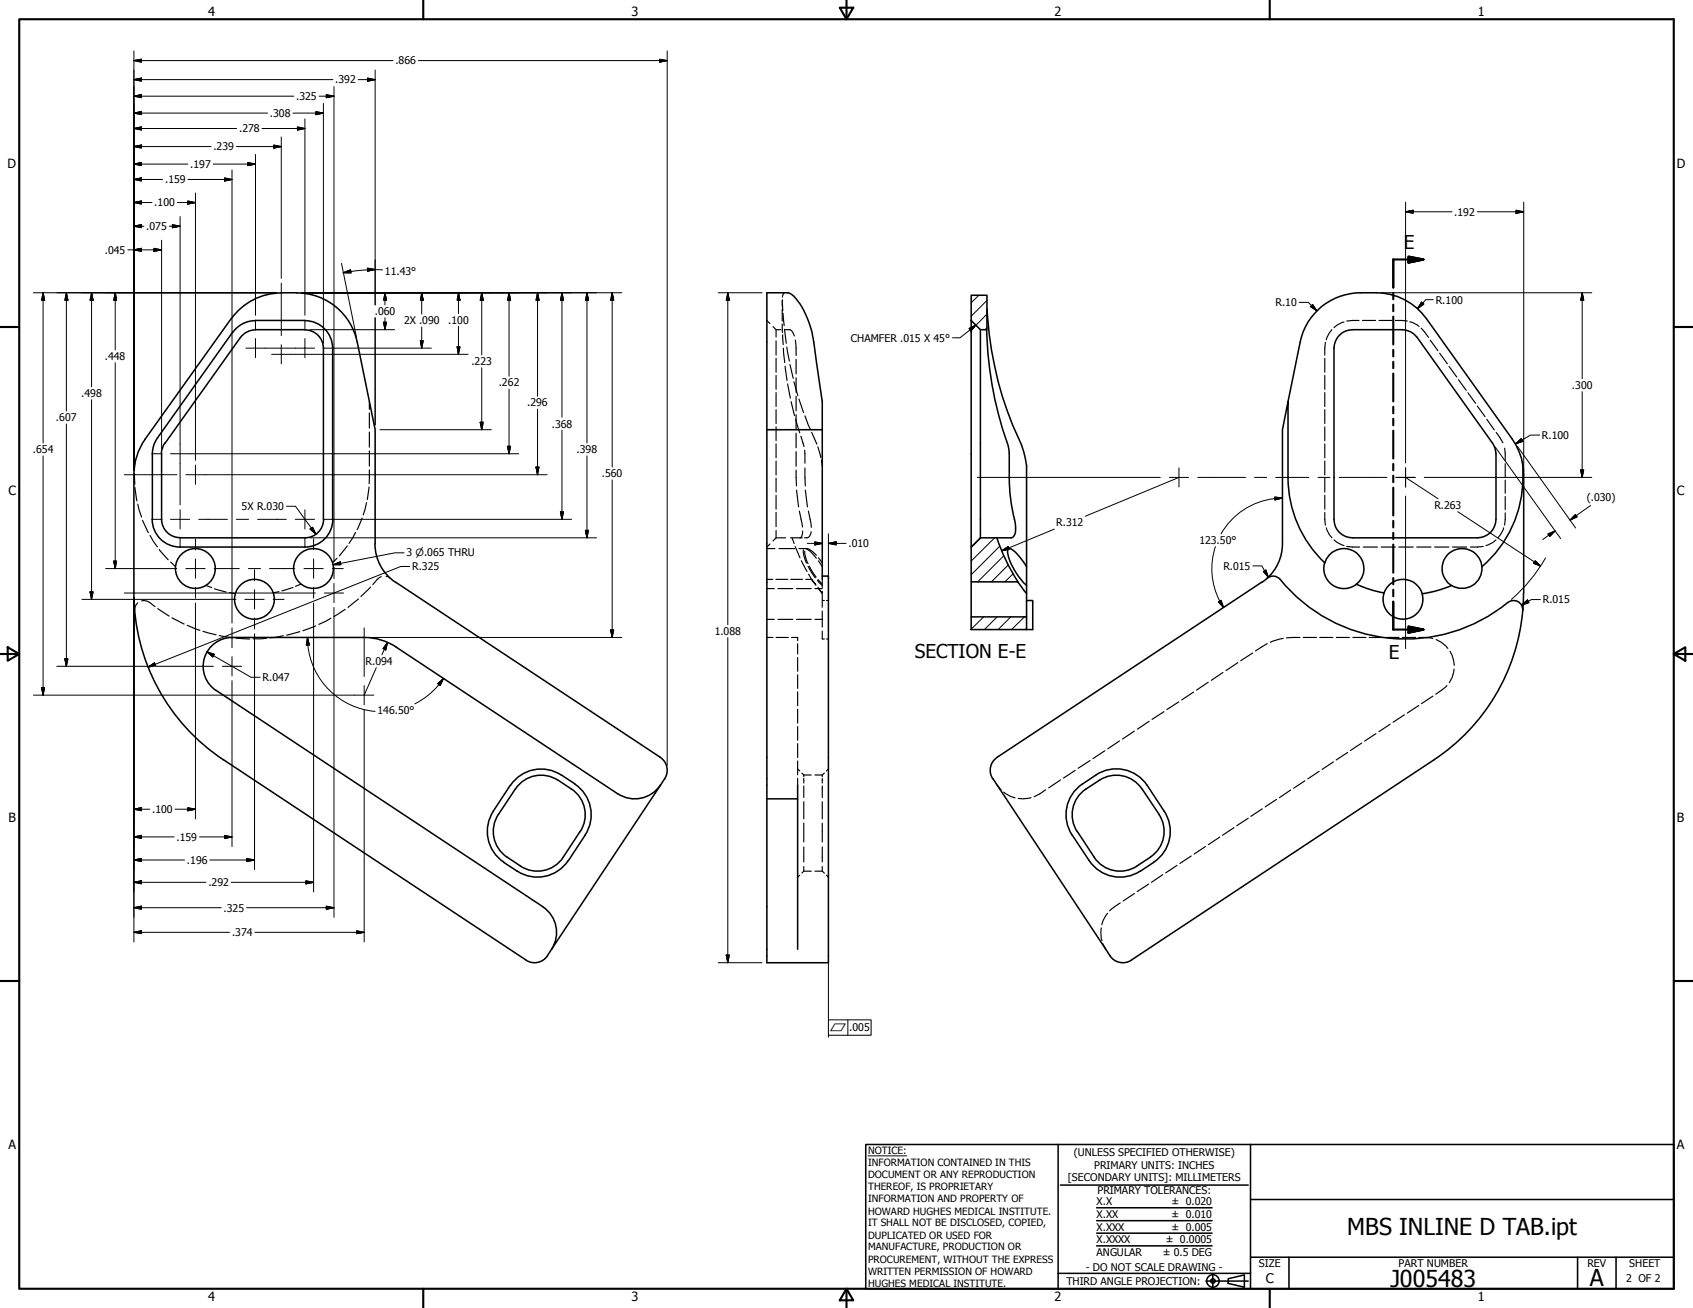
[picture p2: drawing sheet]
<svg xmlns="http://www.w3.org/2000/svg" width="559mm" height="432mm" viewBox="0 0 559 432" stroke-linecap="round" stroke-linejoin="round" font-family="sans-serif">
<!-- layer: Hidden (ANSI) -->
<g fill="none" stroke="#000" stroke-width=".38">
<path d="M258.2 99.1v2M258.3 99l.1 3.6M259 96.6l-.4 .2-.3 1.3M253.1 105.8l1 1M255.1 107.8l1.1 1M256.2 112.5v4.7M256.2 108.8v2.5M256.2 118.3v4.6M256.2 108.8h1.5M258.2 102v4M258.2 107v2M258.3 108.8v.9"/>
<path d="M258.3 110.6l.2 3.2M258.4 103.4l.4 4.1M258.6 114.9l.4 4.8M259 108.7l.5 4.6M259.2 108.8h1.5a2.52 2.52 0 0 1 1.5 2.1M259.7 114.6l.8 4.6M262.5 112.3l.3 5M262.8 118.6v4.8M437.3 118.3v4.6M437.5 113l-.2 4.2M439.6 108.8l-.8 1.1-1 2.2M443.6 106.3l-2.3 1-1 .8"/>
<path d="M448.6 105.8l-4.1 .2M449.7 105.8h4.3M455.2 105.8h4.3M460.6 105.8l3.9 .2M465.3 106.2l.9 .2 2.2 1.4M469.1 108.3l2.4 3.1M472.1 112.3l2.5 3.5M475.2 116.6l2.5 3.5M121.9 132.6v2.5M121.9 136.3v5.1M256.2 124v4.5M256.2 129.6v4.6"/>
<path d="M256.2 135.3v4.5M259.1 120.9l.7 4.7M260 126.7l.9 4.7M260.7 120.3l1.1 4.6M261.1 132.6l1.2 4.6M262.1 126l1.2 4.6M262.6 138.4l1.4 4.5M262.8 124.7v4.8M262.8 130.8v4.8M262.8 136.9v4.8M263.7 131.8l1.5 4.4M265.7 137.3l1.8 4.4"/>
<path d="M437.3 124v4.5M437.3 129.6v4.6M437.3 135.3v4.5M478.3 121l2.5 3.5M481.4 125.3l2.5 3.5M484.5 129.7l2.5 3.5M487.6 134l2.6 3.5M490.7 138.4l2.5 3.5M44.4 153.8v1.3M44.4 156.3l.1 3.5M121.9 155.1v4.6M121.9 142.6v5"/>
<path d="M121.9 148.8v5.1M256.2 140.9v4.6M256.2 146.6v4.5M256.2 152.2v4.6M256.2 157.9v4.5M262.8 155.2l.1 5.2M262.8 143v4.8M262.8 149.1v4.8M264.4 144l1 3.4M265.6 148.7l.1 4.2M265.7 154.5l.1 5.9M267.9 142.7l1.7 3.9"/>
<path d="M269.9 147.5l1.1 3.6M271.1 152l.3 1.8M437.3 140.9v4.6M437.3 146.6v4.5M437.3 152.2v4.6M437.3 157.9v4.5M493.8 142.7l2.3 3.5M496.6 148l.2 4M496.8 153.1v4.3M496.8 158.5v4.3M44.6 161l.6 4.4M45.5 166.4l1.2 4.3"/>
<path d="M47.1 171.8l1.9 4M49.5 176.8l2.4 3.7M117.3 175.8l-2.1 3.6M119.5 171l-1.6 3.8M121 165.9l-1.1 4.1M121.8 160.8l-.6 4.1M254.1 179.6l-1 1M256.2 169.2v4.7M256.2 177.5h3.1M256.2 177.5l-1.1 1.1M256.2 163.5v4.6M256.2 175.1v2.4"/>
<path d="M260.9 177.5h3.9M261.4 177.5l.7 2M263 161.8l.6 5.5M263.8 168.7l1.1 5.3M264.9 175.3v.5a1.59 1.59 0 0 1-.9 1.7M265.8 161.8l.7 5.5M266.8 168.7l1 5.4M267.7 175.5v.3a1.8 1.8 0 0 1-2.1 1.7M437.3 169.2l.2 4.2M437.3 163.5v4.6M437.8 174.2l1 2.3 .8 1M440.3 178.2l1 .9 2.3 1"/>
<path d="M493.8 178.2l-1 .9-2.3 1M496.3 174.2l-1.1 2.3-.8 1M496.8 169.3l-.2 4.1M496.8 163.9v4.3M45.5 199l-1 1.5-.1 1M46.7 198.4a4.5 4.5 0 0 1 4.5 1.9M52.6 181.4l2.9 3.4M56.3 185.5l1.6 1.6M68 193.3l1.9 .7M70.8 194.4l3.9 1.1M75.7 195.6l2 .4M92.1 195.3l-1.9 .4"/>
<path d="M96.7 193.9l-3.7 1.2M99.3 192.8l-1.8 .7M111.3 184.3l-1.5 1.5M114.6 180.2l-2.6 3.3M118.3 197.7l-3.4 2.8M122.3 193.8l-3.2 3.1M125.9 190.4l-1.4 .9-1.4 1.7M127.4 190.2l1.5 .7M253.1 191.3h2M253.1 194.3h2.5M253.1 181.1h2.7M256.1 191.3h3.9"/>
<path d="M256.8 194.3h4.9M257.1 181.1h5.3M261 191.3h3.9M262.4 180.4l1.6 3.7M262.9 194.3h4.9M263.7 181.1h2.6M264.5 185.1l1.9 3.6M265.2 181.5a7.7 7.7 0 0 0 1 4.4M265.6 182l.1 1.4 1 2.7M265.9 191.3h1.9M266.1 181.2l1 .2 2.3 1.9M266.1 181.2l1.2 .7 2.1 2.4"/>
<path d="M266.7 186.9l2.4 3.9M266.9 189.5l1 1.8M267.1 186.9l2.3 3.6M269 194.3h2.4M269.2 193l-1.4-1.7 1.5 1.9M269.8 191.6l1.6 1.7M270 194.2l1.4 1.8M270 193.9l1.4 1.8M270 191.3l1.4 1.5M270.1 185.2l1.3 1.9M270.1 184.1l1.3 1.7M271.4 190.9v.1"/>
<path d="M271.4 191.1v2.8M271.4 195.2v5.3M271.4 198.2h.7M272.8 198.2h.6M444.5 180.4l4.3 .2M450 180.6h4.7M455.9 180.6h4.7M461.7 180.6h4.8M467.6 180.6h4.7M473.5 180.6h4.7M479.4 180.6h4.7M489.6 180.4l-4.3 .2"/>
<path d="M52.1 200.9l3.7 2.5M56.8 204l4 2M61.8 206.4l4.2 1.7M67 208.4l4.3 1.1M72.4 209.8l4.4 .8M77.9 210.7l4.5 .2M88 210.7l-4.5 .2M93.5 209.9l-4.4 .7M98.9 208.5l-4.3 1.2M104.2 206.6l-4.2 1.6M109.2 204.1l-4 2M113.9 201.2l-3.7 2.4"/>
<path d="M253.1 210.4h2M253.1 204.5h2.5M256.2 210.4h4M256.8 204.5h4.9M261.2 210.4h2.1v1.1M262.9 204.5h4.9M263.3 212.5v3.4M263.3 217v4.6M269 204.5h2.4M271.4 201.7v5.3M271.4 208.3v2.6h.7M272.8 210.9h.6"/>
<path d="M408.6 218.8l-3.9 2.6M413.4 215.6l-3.9 2.5M418.3 212.5l-3.9 2.4M423.5 210.8l-4.2 1.2M429.1 210.4l-4.5 .2M430.1 210.4h4.4M435.6 210.4h4.3M441.1 210.4h4.3M446.5 210.4h4.3M451.9 210.4h4.4M457.4 210.4h4.4M462.9 210.4h4.3"/>
<path d="M468.3 210.4h2.2l2.4 .4M474 211.1a9.4 9.4 0 0 1 3.9 3M478.6 215l.7 1.3 .7 3.3M263.3 222.8v4.5M263.3 228.4v4.6M263.3 234.1v4.6M263.3 239.8v4.5M379.3 238.1l-3.9 2.6M384.2 234.9l-4 2.6M389.1 231.7l-4 2.6M394 228.5l-4 2.6M398.8 225.2l-3.9 2.6"/>
<path d="M403.7 222l-3.9 2.6M458.9 239.1l-3.8 2.5M463.5 236l-3.7 2.4M468.2 232.9l-3.7 2.5M472.9 229.8l-3.7 2.5M477.6 226.3l-3.7 2.9M479.9 220.9a8.5 8.5 0 0 1-1.6 4.5M263.3 245.5v4.6M263.3 251.2v4.6M263.3 256.9v2.3M263.3 253.8l.7 .7M264.7 255.2l.6 .6"/>
<path d="M265.3 259.5v3.8M265.3 255.8v.6M265.3 257v1.5M265.3 255.8h2.5M269 255.8h2.4M271.4 255.8v.6M271.4 257v1.5M271.4 259.5v3.8M272.1 255.2l-.7 .6M273.4 253.8l-.6 .7M329.1 259.2l1.4 1.6M350 257.5l-3.9 2.6"/>
<path d="M354.9 254.3l-3.9 2.6M359.8 251.1l-3.9 2.5M364.7 247.8l-4 2.6M369.5 244.6l-3.9 2.6M374.4 241.4l-3.9 2.6M430.7 257.7l-3.7 2.5M435.4 254.6l-3.7 2.5M440.1 251.5l-3.7 2.5M444.8 248.4l-3.8 2.5M449.5 245.3l-3.8 2.5M454.2 242.2l-3.8 2.5M265.3 271.7v6.2"/>
<path d="M265.3 279.6v4.9M265.3 264.7v5.6M271.4 264.7v5.6M271.4 271.7v6.2M271.4 279.6v4.9M331.3 261.5l2.3 1.5 1.4 .4M340.3 263.3l-2.7 .4-1.5-.1M345.1 260.7l-3.8 2.3M397.9 279.5l-3.8 2.4M402.6 276.4l-3.8 2.4M407.3 273.2l-3.8 2.5M412 270.1l-3.8 2.5"/>
<path d="M416.6 267l-3.7 2.5M421.3 263.9l-3.7 2.5M426 260.8l-3.7 2.5M264 288.9l-.7 .7M265.3 286.1v1.5M265.3 287.6l-.6 .6M265.3 287.6h2.5M269 287.6h2.4M271.4 286.1v1.5M271.4 287.6l.7 .6M272.8 288.9l.6 .7M369.8 298.1l-3.5 2.6"/>
<path d="M374.5 295l-3.8 2.4M379.2 291.8l-3.9 2.5M383.8 288.7l-3.8 2.6M388.5 285.7l-3.8 2.5M393.2 282.6l-3.8 2.5M363.5 306.3l-.2 1.4 .4 2.8M364 311.5l1 1.9M365.6 301.5l-1.5 2.3-.4 1.4"/>
</g>
<!-- layer: Visible (ANSI) -->
<g fill="none" stroke="#000" stroke-width=".51">
<path d="M92.8 96.6h5.2M92.9 96.7a20.3 20.3 0 0 0-16.5 8.5M98 96.7a20.3 20.3 0 0 1 19.9 16.3l5.9 28.9v37.6M320.5 97.5h5.3v11.3h-2.2l-3.1-3zM76.3 105.2l-28.3 39.7a20.3 20.3 0 0 0-3.8 11.8v39.1a66 66 0 0 0 29.6 55l99.8 66.1a5.1 5.1 0 0 0 7.1-1.4M76.8 109.6l-24.8 34.9M79.4 111.4l-24.9 34.9M84.3 108.9a6.1 6.1 0 0 0-4.9 2.5M84.3 105.9a9.1 9.1 0 0 0-7.4 3.8M84.3 105.8h16.3M84.3 108.8h16.3M100.7 105.9a9.1 9.1 0 0 1 9.1 9.1v56.4"/>
<path d="M100.7 108.9a6.1 6.1 0 0 1 6 6.1v56.4M320.5 105.8v74.8M323.6 108.8v68.7M325.7 108.8a123.7 123.7 0 0 0 7.2 39.2l.3 12 .7 6.9a32.6 32.6 0 0 1 1.3 8.9 1.82 1.82 0 0 1-1.4 1.7h-10.2M325.8 102a120 120 0 0 0 11.4 44.9 25.6 25.6 0 0 1 1.6 10.7v46M442.2 110.6a5.9 5.9 0 0 1 4.2-1.8h16.4a6.3 6.3 0 0 1 4.9 2.6l24.9 34.9a6.4 6.4 0 0 1 1.2 3.5v21.6a6.1 6.1 0 0 1-6.1 6.1h-41.3a6.1 6.1 0 0 1-6.1-6.1v-56.5a6.3 6.3 0 0 1 1.9-4.3zM425.1 132.6l4-19.6a20.3 20.3 0 0 1 20-16.4 26.3 26.3 0 0 1 14.4 2.3 20 20 0 0 1 7.3 6.3l28.3 39.7a20.5 20.5 0 0 1 3.6 8.9M50.3 149.8v21.6M52 144.5a9.1 9.1 0 0 0-1.7 5.3M53.3 149.8v21.6M54.4 146.3l-.8 1.7-.3 1.8M253.1 141.9h18.3"/>
<path d="M502.7 153.8a39.6 39.6 0 0 1-13.6 33.3 6.6 6.6 0 0 0-10-5 6.6 6.6 0 0 0-.1 11.2M502.7 153.8l.2 2.9v39.1M50.2 171.4a9.2 9.2 0 0 0 9.2 9.2h41.2a9.2 9.2 0 0 0 9.3-9.2M53.3 171.4a6.1 6.1 0 0 0 6.1 6.1M106.8 171.4a6.1 6.1 0 0 1-6.1 6.1h-41.3M123.8 179.5a15.3 15.3 0 0 0 6.8 12.8M323.6 177.5l-3.1 3.1v11.5h15.5l-4.2-7.6-2.8-7M130.6 192.2l87.3 57.8a5.1 5.1 0 0 1 1.5 7.1M271.4 190.2h2v127.6h-20.3v-54.1M271.4 190.9v-58.3l-1.9-13a54.7 54.7 0 0 0-2.5-13.3 18.8 18.8 0 0 0-6.1-9.3l-.9-.4h-6.9v167.1h10.2M320.5 192.1v11.5M335.9 192.1l2.9 3.9"/>
<path d="M338.8 198.2h2.1v9.6h-2.1M338.8 187.1a13.4 13.4 0 0 0-5.3-5.9 .91 .91 0 0 0-1 .4 .91 .91 0 0 0 .1 1 21.8 21.8 0 0 0 6.2 10.7M416.4 192.2l-87.3 57.8a5.1 5.1 0 0 0-1.4 7.1M418.2 191l-1.8 1.3M418.2 191a15.3 15.3 0 0 0 5.1-11.5v-37.6l1.8-9.3v25a38.8 38.8 0 0 0 12.2 28.2 6.6 6.6 0 0 1 10-3.6 6.6 6.6 0 0 1 .4 10.6M418.2 190.9a3 3 0 0 1 4.3 .4 53.5 53.5 0 0 0 75.7 7.3 3 3 0 0 1 4.4 2.9M437.2 185.7a6.6 6.6 0 0 0 2.7 7.5 6.6 6.6 0 0 0 7.8-.4M447.7 192.9l4.5 1.7 4.6 1.2a6.6 6.6 0 0 1 6.4-4.5 6.6 6.6 0 0 1 6.3 4.7M479 193.3l-4.7 1.7-4.9 1a6.6 6.6 0 0 1-6.5 8.4 6.6 6.6 0 0 1-6-8.7M489.1 187a6.6 6.6 0 0 1-3.1 6.3 6.6 6.6 0 0 1-6.9-.1M502.9 195.8a66 66 0 0 1-29.6 55.1l-99.9 66a5.1 5.1 0 0 1-7-1.4l-38.7-58.5M130.7 213.6l73.2 48.4a10.1 10.1 0 0 0 14.1-2.8"/>
<path d="M130.8 213.6a19.1 19.1 0 0 0-10.6-3.2h-43.6a9.6 9.6 0 0 0-9.1 6.8 9.6 9.6 0 0 0 3.8 10.8M320.5 203.6h18.3v4.2h-18.3zM71.3 227.9l107.9 71.4M168.4 259.3l-5.6 8.5M184.2 257.6a10.1 10.1 0 0 0-14.1 2.8l-5.6 8.5a10.2 10.2 0 0 0 2.9 14.1M184.2 257.6l4.4 2.9M185.3 255.8l4.4 3M185.3 255.9a12.2 12.2 0 0 0-16.8 3.4M189.7 258.8a12.2 12.2 0 0 1 3.4 16.9M219.4 257l-37.3 56.4M263.3 259.2v54.2M357.3 258.8a12.2 12.2 0 0 0-3.4 16.9l5.6 8.5"/>
<path d="M357.4 258.8a19.3 19.3 0 0 1 9.5-4.9 12.2 12.2 0 0 1 11.8 5.4l5.5 8.5a12.1 12.1 0 0 1-3.4 16.8M362.9 257.6a10.1 10.1 0 0 1 14 2.8l5.7 8.5M362.9 257.6l-4.4 2.9M162.9 267.8a12.2 12.2 0 0 0 3.4 16.8M188.6 260.5a10.2 10.2 0 0 1 2.9 14.1M191.5 274.5l-5.6 8.5M193.2 275.7l-5.6 8.5M355.6 274.5l5.6 8.5a10.2 10.2 0 0 0 14.1 2.9M358.5 260.5a10.2 10.2 0 0 0-2.9 14.1M382.6 268.9a10.1 10.1 0 0 1-2.9 14l-4.4 3M166.2 284.7l4.5 2.9M167.4 283l4.4 2.9"/>
<path d="M179.2 299.4a10.1 10.1 0 0 1 2.8 14M185.9 283a10.2 10.2 0 0 1-14.1 2.9M187.5 284.1a12.2 12.2 0 0 1-16.8 3.4M359.5 284.1a12.2 12.2 0 0 0 16.9 3.4M380.8 284.7l-4.4 2.9M182.1 313.4l-1.4 2.1"/>
<circle cx="64.5" cy="187.7" r="6.6"/>
<circle cx="84" cy="197.8" r="6.6"/>
<circle cx="103.5" cy="187.7" r="6.6"/>
</g>
<!-- layer: Border (ANSI) -->
<g fill="none" stroke="#000" stroke-width=".7">
<path d="M459.9 96.7v2.1M464.9 84.7l4.9 1-4.9 1zM469.8 85.7h-9.9v9.2M459.9 100.6v2.1M459.9 104.5v9.2M459.9 115.5v2.2M459.9 119.4v2.1M459.9 123.3v9.2M459.9 134.3v2.2M459.9 138.2v2.2M459.9 142.2v9.2M459.9 153.2v2.1"/>
<path d="M459.9 157v2.2M459.9 161v9.2M459.9 172v2.1M459.9 175.9v2.1M459.9 179.8v9.2M459.9 190.8v2.1M459.9 194.7v2.1M459.9 198.6v9.2h9.9M464.9 206.8l4.9 1-4.9 1.1z"/>
</g>
<path d="M464.9 86.7l4.9-1zM464.9 84.7l4.9 1-4.9 1zM464.9 208.9l4.9-1.1zM464.9 206.8l4.9 1-4.9 1.1z" fill="#000" stroke="#000" stroke-width=".7"/>
<!-- layer: Symbol (ANSI) -->
<g fill="none" stroke="#000" stroke-width=".7">
<path d="M6.3 6.3h546.1v419.1h-546.1zM139.7 0v6.3M277.2 2.5h4.4l-2.2 3.8zM279.4 0v6.3M419.1 0v6.3M0 107.9h6.3M552.4 107.9h6.4M0 215.9h6.3M2.5 213.7l3.8 2.2-3.8 2.2zM552.4 215.9l3.9-2.2v4.4zM552.4 215.9h6.4M0 323.8h6.3"/>
<path d="M552.4 323.8h6.4M139.7 425.4v6.4M279.4 425.4l2.2 3.9h-4.4zM279.4 425.4v6.4M419.1 425.4v6.4"/>
</g>
<!-- layer: Visible Narrow (ANSI) -->
<g fill="none" stroke="#000" stroke-width=".51">
<path d="M285.8 377.8h266.6v47.6h-266.6zM349.2 377.8v47.6M412.7 377.8v47.6M350 391.2h62M361.9 398.7h38.1M412.7 396h139.7M361.9 411.3h38.1M361.9 407.1h38.1M361.9 403h38.1M412.7 415h139.7M425.4 415v10.4M520.7 415v10.4"/>
<path d="M533.4 415v10.4M349.2 420.4h63.5M398 422.9h14M400.3 420.6v4.6M405.4 422.1l5.3-1.2v4l-5.3-1.2z"/>
<circle cx="400.3" cy="422.9" r="2.06"/>
<circle cx="400.3" cy="422.9" r=".73"/>
</g>
<path d="M286.5 381.6h12.8" fill="none" stroke="#000" stroke-width=".33"/>
<!-- layer: Title (ANSI) -->
<g fill="none" stroke="#000" stroke-width=".33">
<path d="M323.1 97.5l-2.6 2.4M325.8 99.2l-5.3 5.2M325.8 108.2l-.7 .6M325.8 103.7l-3.7 3.7M323.8 177.5l-3.3 3.3M328.3 177.5l-7.8 7.7M330 180.3l-9.5 9.4M331.3 183.5l-8.6 8.6M332.8 186.5l-5.6 5.6M334.4 189.4l-2.7 2.7M324.7 203.6l-4.2 4.1M329.1 203.6l-4.2 4.2"/>
<path d="M333.6 203.6l-4.2 4.2M338.1 203.6l-4.2 4.2M338.8 207.4l-.4 .4"/>
</g>
<!-- layer: Detail Boundary (ANSI) -->
<g fill="none" stroke="#000" stroke-width=".33">
<path d="M92.8 93.5v17.3M81.2 114.9h6.3M84.3 105.7v3.1M84.3 111.8v6.3M89.7 117h6.3M92.8 113.8v6.3M100.6 111.8v3.1h-3.1M100.6 105.7v3.1M103.8 114.9h-3.2v3.2M106.9 114.9h3M41 156.7h17.4M50.2 149.8h3.1"/>
<path d="M56.3 149.8h6.3M59.4 146.6v6.4M61.3 156.7h6.4M64.5 153.5v6.4M389.1 154.4v6.4M460.8 157.6h6.3M463.9 154.4v6.4M59.4 168.3v6.3M59.4 177.6v3.1M64.5 177.9v3.6M100.6 168.3v6.3M100.6 177.6v3.1"/>
<path d="M103.5 177.9v3.6M463.9 163.8v50.3M41 195.8h63.1M64.5 184.5v6.4M64.5 193.9v3.6M74.2 197.9h3.7M80.8 197.9h6.4M84 188.1v3.6M84 194.7v6.3M90.2 197.9h3.6M103.5 184.5v6.4M103.5 193.9v3.6"/>
<path d="M107.1 195.8h6.3M110.2 192.6v6.3M63.9 220h6.5M73.4 220h6.4M76.6 207.3v6.5M76.6 216.8v6.3M84 204v3.6M120.2 207.3v16M117 229.5h6.4M120.2 226.3v6.4"/>
</g>
<!-- layer: Hatch (ANSI) -->
<g fill="none" stroke="#000" stroke-width=".33">
<path d="M322.6 157.6h60.4M386 157.6h6.3M395.4 157.6h15.7M414.1 157.6h4M421.1 157.6h10.9M435 157.6h4M442 157.6h15.8M460.8 157.6h6.3M470.1 157.6h35.7M50.2 171.4h3.1M56.3 171.4h6.3M65.6 171.4h9.5"/>
<path d="M78 171.4h4M85 171.4h9.5M97.5 171.4h6.3M106.9 171.4h3M54.7 187.7h3.7M61.3 187.7h6.4M70.7 187.7h8.3M82 187.7h4M89 187.7h8.3M100.3 187.7h6.4M109.7 187.7h3.6"/>
</g>
<!-- layer: Section Line (ANSI) -->
<g fill="none" stroke="#000" stroke-width=".33">
<path d="M44.2 16.8v138.3M217.7 19.6l2.5 .4-2.5 .5zM220.2 16.8v235.9M44.2 26.3l2.5-.5v1zM44.2 31.8l2.5-.6v1.1zM44.2 37.3l2.5-.5v1zM44.2 20l2.5-.4v.9zM44.2 26.3h65.7M44.2 31.8h52.8M44.2 37.3h44.1M44.2 20h85.5M96.7 37.3h10"/>
<path d="M100.6 39.2v64.9M104.3 36.8l2.4 .5-2.4 .5zM105.3 31.8h4.9M106.7 34.2v79.1M107.7 31.2l2.5 .6-2.5 .5zM110.2 28.6v156.8M118.2 26.3h5.6M121.3 25.8l2.5 .5-2.5 .5zM123.8 23.1v77.5M138.1 20h82.1M44.2 59.2l2.5-.5v1.1zM44.2 48.4l2.5-.5v1z"/>
<path d="M44.2 54.2l2.5-.5v1zM44.2 42.4l2.5-.5v1zM44.2 59.2h9.5M44.2 48.4h25.5M44.2 54.2h17.8M44.2 42.4h33.9M62 59.2h14.6M70.4 54.2h13.9M74.1 58.7l2.5 .5-2.5 .6zM76.6 56.1v115.2M78 48.4h14.8M81.8 53.7l2.5 .5-2.5 .5z"/>
<path d="M84.3 51v53.1M86.5 42.4h14.1M90.4 47.9l2.4 .5-2.4 .5zM92.8 45.2v46.7M98.2 41.9l2.4 .5-2.4 .5zM44.2 66.9l2.5-.5v1zM44.2 74.7l2.5-.5v1zM44.2 66.9h6M44.2 74.7h3.3M53.3 79.3v68.9M55.9 74.7h3.5M56.9 74.2l2.5 .5-2.5 .5z"/>
<path d="M58.5 66.9h6M59.4 71.5v75.1M62 66.4l2.5 .5-2.5 .5zM64.5 63.7v88.3M463.9 69.9l2.5-.5v1zM463.9 69.9h15.3M463.9 66.7v86.1M487.6 69.9h15.3M500.4 69.4l2.5 .5-2.5 .5zM502.9 66.7v88.4M11 96.6h80.2M14.2 96.6l.5 2.5h-1z"/>
<path d="M14.2 96.6v49.6M21.9 96.6l.5 2.5h-1zM21.9 96.6v39.1M30.2 96.6l.5 2.5h-1zM30.2 96.6v31.1M38 96.6l.5 2.5h-1zM38 96.6v18.9M42.2 82.5h11.1M44.2 82.5l2.5-.5v1zM50.8 82l2.5 .5-2.5 .5zM99.6 96.6h105.6M112.7 86.9l5 24.5"/>
<path d="M113.3 90l2.4-.9 .2 1zM121.3 88.5l2.5 .5-2.5 .5zM121.3 89.1l-8 .9M123.8 89l2.5 .1M123.8 89h-2.5M127.1 96.6l.5 2.5h-1zM127.1 96.6v4M139.2 96.6l.5 2.5h-1zM139.2 96.6v7.1M151.3 96.6l.5 2.5h-.9zM151.3 96.6v6.9M159 96.6l.5 2.5h-1z"/>
<path d="M159 96.6v20.6M168 96.6l.5 2.5h-1zM168 96.6v27.6M177.4 96.6l.5 2.5h-1zM177.4 96.6v34.2M185.5 96.6l.5 2.5h-1zM185.5 96.6v41.1M193.7 96.6l.5 2.5h-1zM193.7 96.6v49.6M202.1 96.6l.5 2.5h-1.1zM202.1 96.6v57.6M237 96.6h14.5"/>
<path d="M240.2 96.6l.5 2.5h-1zM240.2 96.6v109.6M428.8 99.8h3.1l2.8 2.8M455.8 96.6h69.6M469.2 99.8l.8 .6-2.1 1.5zM473.1 98.9h-2.5l-2.7 3M522.2 96.6l.5 2.5h-1zM522.2 96.6v28.4M38 119.8v67.9M87.5 114.9h5.2M93 114.9h4.5M96 117h4.6"/>
<path d="M100.8 117h53.7M102.2 108.8h28M109.9 114.9h32.5M123.8 104.9v35.4M126.6 106.4h1l-.5 2.4zM127.1 104.9v3.9M138.7 112.5h1l-.5 2.4zM139.2 107.9v7M150.9 114.5h.9l-.5 2.5zM151.3 107.7v9.3M433.3 100.5l1.4 2.1-2.1-1.4zM21.9 140v80"/>
<path d="M30.2 132v65.9M158.5 139.4h1l-.5 2.5zM159 121.4v20.5M168 128.5v21.3M177.4 135.1v21.6M522.2 129.3v28.3M14.2 150.5v79M59.4 153v3.6M59.4 156.8v9.9M62.6 149.8h108.6M67.7 156.7h112.9M125.4 141.9h36.8"/>
<path d="M167.5 147.3h1l-.5 2.5zM176.9 154.2h1l-.5 2.5zM185.5 142v29.4M193.7 150.5v27M202.1 158.4v52M389.1 157.6l-30.9 12.8M463.9 157.6l10.8 7.1M493.5 147.6l7.1 9.9M500.1 146.2l.2 .4M500.2 146.6l1.9-1.8 .5 .9zM500.8 157.7l14.3 20.1M500.8 147.3l19.3 27"/>
<path d="M505.8 157.6h19.6M508.2 143.6h-3.1l-4.9 3M521.7 155.1h1l-.5 2.5zM76.6 171.5v16.1M94.6 167.1h2.9l6.8 9.2M102.2 177.5h94.7M102.4 174.6l.8-.5 1.1 2.2zM109.9 171.4h78.8M185 169h1l-.5 2.4zM193.2 175.1h1l-.5 2.4zM266.4 179.4h5M268.9 178.9l2.5 .5-2.5 .5z"/>
<path d="M273.4 179.4l2.6-.5v1zM273.4 179.4h5.9M273.4 176.2v14.4M348 174.7l-17.4 7.2M420.8 164.1l2.5 .3-2.5 .6zM420.8 164.6a23.3 23.3 0 0 0-17.8 11.6M423.3 164.4l-2.5 .1M481.1 168.9l27.4 18M510.9 176.3l2.4-1-1.8 1.8zM513.3 175.3l-4.1 2.8M520 169.9l.6 .7-2.4 1.1zM525 166.9l-6.8 4.8"/>
<path d="M27.1 197.9h47.1M29.7 195.4h1l-.5 2.5zM34.9 187.7h19.8M37.5 185.2h1l-.5 2.5zM44.2 197.4v113.6M64.5 199.1v20.8M76.6 187.8v7.9M76.6 195.9v1.8M76.6 197.9v7.8M103.5 199.1v95.3M110 186.4l2.3-.9 .2 .9zM110.2 187.3v.3"/>
<path d="M110.2 187.8v3.2M133.3 182.5h-2.9l-20.4 3.9M135.3 187h-3l-83.4 33.2M330.6 181.9l2.1-1.4 .4 .9zM401.2 180.5a23.1 23.1 0 0 0 2.7 20M402.1 198.7l.9-.5 .9 2.3zM413.5 186.8h3l2.2 3.8M417 188.7l.8-.5 .9 2.4zM502.2 199.8l2-1.7 .4 .8zM506.7 185.1l1.8 1.8-2.3-1zM508.4 197.9h-2.9l-3.3 1.9M510.1 184.2a53.3 53.3 0 0 1-11.3 13.7"/>
<path d="M18.7 220h30.2M21.4 217.5h1l-.5 2.5zM51.4 220h12.5M68.3 215.2l2.4 .8-.5 .9zM68.3 215.2l14.6 8.4h3M84 209.2v77.9M101.5 210.4l.6 2.5-1 .1zM101.5 210.4a24.5 24.5 0 0 0 22.3 24.5M110.2 200.5v102.3M121.8 210.4h83.4M127.9 212.1l-.6 2.5-.9-.5zM127.9 212.1l-1.9 4.1"/>
<path d="M201.5 208h1.1l-.5 2.4zM240.2 210.5v107.3M11 229.5h106M13.7 227h1l-.5 2.5zM48.9 220.2l2.1-1.4 .4 1zM64.5 220.1v50.2M76.6 224.7v54.8M120.2 234.3v76.7M124.2 220.4l-4 9.1M144.5 225.7l1.9-1.7-1.1 2.3zM146.4 224a24.4 24.4 0 0 1-9.5 8.4M44.2 267.1l2.5-.5v1.1z"/>
<path d="M44.2 276.3l2.5-.5v1zM44.2 267.1h5.2M44.2 276.3h13.3M57.8 267.1h6.7M62 266.6l2.5 .5-2.5 .6zM65.8 276.3h10.8M74.1 275.8l2.5 .5-2.5 .5zM44.2 283.9l2.5-.5v1zM44.2 291.3l2.5-.5v1zM44.2 299.7l2.5-.6v1.1zM44.2 283.9h16.7M44.2 291.3h23.7"/>
<path d="M44.2 299.7h28.8M69.3 283.9h14.7M76.3 291.3h27.2M81.4 299.7h28.8M81.5 283.4l2.5 .5-2.5 .5zM101 290.8l2.5 .5-2.5 .5zM107.7 299.1l2.5 .6-2.5 .5zM44.2 307.8l2.5-.5v.9zM44.2 307.8h31.6M84.1 307.8h36.1M117.7 307.3l2.5 .5-2.5 .4zM237 317.8h14.5"/>
<path d="M239.7 315.3h1l-.5 2.5z"/>
</g>
<g fill="#000" stroke="#000" stroke-width=".33">
<path d="M44.2 20l2.5-.4zM44.2 20l2.5-.4v.9zM44.2 26.3l2.5-.5zM44.2 26.3l2.5-.5v1zM44.2 31.8l2.5-.6zM44.2 31.8l2.5-.6v1.1zM44.2 37.3l2.5-.5zM44.2 37.3l2.5-.5v1zM104.3 37.8l2.4-.5zM104.3 36.8l2.4 .5-2.4 .5zM107.7 32.3l2.5-.5zM107.7 31.2l2.5 .6-2.5 .5z"/>
<path d="M121.3 26.8l2.5-.5zM121.3 25.8l2.5 .5-2.5 .5zM217.7 20.5l2.5-.5zM217.7 19.6l2.5 .4-2.5 .5zM44.2 59.2l2.5-.5zM44.2 59.2l2.5-.5v1.1zM44.2 48.4l2.5-.5zM44.2 48.4l2.5-.5v1zM44.2 54.2l2.5-.5zM44.2 54.2l2.5-.5v1zM44.2 42.4l2.5-.5zM44.2 42.4l2.5-.5v1z"/>
<path d="M74.1 59.8l2.5-.6zM74.1 58.7l2.5 .5-2.5 .6zM81.8 54.7l2.5-.5zM81.8 53.7l2.5 .5-2.5 .5zM90.4 48.9l2.4-.5zM90.4 47.9l2.4 .5-2.4 .5zM98.2 42.9l2.4-.5zM98.2 41.9l2.4 .5-2.4 .5zM44.2 66.9l2.5-.5zM44.2 66.9l2.5-.5v1zM44.2 74.7l2.5-.5zM44.2 74.7l2.5-.5v1z"/>
<path d="M56.9 75.2l2.5-.5zM56.9 74.2l2.5 .5-2.5 .5zM62 67.4l2.5-.5zM62 66.4l2.5 .5-2.5 .5zM463.9 69.9l2.5-.5zM463.9 69.9l2.5-.5v1zM500.4 70.4l2.5-.5zM500.4 69.4l2.5 .5-2.5 .5zM14.2 96.6l.5 2.5zM14.2 96.6l.5 2.5h-1zM21.9 96.6l.5 2.5zM21.9 96.6l.5 2.5h-1z"/>
<path d="M30.2 96.6l.5 2.5zM30.2 96.6l.5 2.5h-1zM38 96.6l.5 2.5zM38 96.6l.5 2.5h-1zM44.2 82.5l2.5-.5zM44.2 82.5l2.5-.5v1zM50.8 83l2.5-.5zM50.8 82l2.5 .5-2.5 .5zM113.3 90l2.4-.9zM113.3 90l2.4-.9 .2 1zM121.3 89.5l2.5-.5zM121.3 88.5l2.5 .5-2.5 .5z"/>
<path d="M127.1 96.6l.5 2.5zM127.1 96.6l.5 2.5h-1zM139.2 96.6l.5 2.5zM139.2 96.6l.5 2.5h-1zM151.3 96.6l.5 2.5zM151.3 96.6l.5 2.5h-.9zM159 96.6l.5 2.5zM159 96.6l.5 2.5h-1zM168 96.6l.5 2.5zM168 96.6l.5 2.5h-1zM177.4 96.6l.5 2.5zM177.4 96.6l.5 2.5h-1z"/>
<path d="M185.5 96.6l.5 2.5zM185.5 96.6l.5 2.5h-1zM193.7 96.6l.5 2.5zM193.7 96.6l.5 2.5h-1zM202.1 96.6l.5 2.5zM202.1 96.6l.5 2.5h-1.1zM240.2 96.6l.5 2.5zM240.2 96.6l.5 2.5h-1zM469.2 99.8l-1.3 2.1zM469.2 99.8l.8 .6-2.1 1.5zM522.2 96.6l.5 2.5zM522.2 96.6l.5 2.5h-1z"/>
<path d="M126.6 106.4l.5 2.4zM126.6 106.4h1l-.5 2.4zM138.7 112.5l.5 2.4zM138.7 112.5h1l-.5 2.4zM150.9 114.5l.4 2.5zM150.9 114.5h.9l-.5 2.5zM432.6 101.2l2.1 1.4zM433.3 100.5l1.4 2.1-2.1-1.4zM158.5 139.4l.5 2.5zM158.5 139.4h1l-.5 2.5zM167.5 147.3l.5 2.5zM167.5 147.3h1l-.5 2.5z"/>
<path d="M176.9 154.2l.5 2.5zM176.9 154.2h1l-.5 2.5zM500.2 146.6l1.9-1.8zM500.2 146.6l1.9-1.8 .5 .9zM521.7 155.1l.5 2.5zM521.7 155.1h1l-.5 2.5zM102.4 174.6l1.9 1.7zM102.4 174.6l.8-.5 1.1 2.2zM185 169l.5 2.4zM185 169h1l-.5 2.4zM193.2 175.1l.5 2.4zM193.2 175.1h1l-.5 2.4z"/>
<path d="M268.9 179.9l2.5-.5zM268.9 178.9l2.5 .5-2.5 .5zM273.4 179.4l2.6-.5zM273.4 179.4l2.6-.5v1zM420.8 165l2.5-.6zM420.8 164.1l2.5 .3-2.5 .6zM513.3 175.3l-1.8 1.8zM510.9 176.3l2.4-1-1.8 1.8zM520 169.9l-1.8 1.8zM520 169.9l.6 .7-2.4 1.1zM29.7 195.4l.5 2.5zM29.7 195.4h1l-.5 2.5z"/>
<path d="M37.5 185.2l.5 2.5zM37.5 185.2h1l-.5 2.5zM110 186.4l2.3-.9zM110 186.4l2.3-.9 .2 .9zM330.6 181.9l2.1-1.4zM330.6 181.9l2.1-1.4 .4 .9zM402.1 198.7l1.8 1.8zM402.1 198.7l.9-.5 .9 2.3zM417 188.7l1.7 1.9zM417 188.7l.8-.5 .9 2.4zM502.2 199.8l2-1.7zM502.2 199.8l2-1.7 .4 .8z"/>
<path d="M506.2 185.9l2.3 1zM506.7 185.1l1.8 1.8-2.3-1zM21.4 217.5l.5 2.5zM21.4 217.5h1l-.5 2.5zM48.9 220.2l2.1-1.4zM48.9 220.2l2.1-1.4 .4 1zM68.3 215.2l2.4 .8zM68.3 215.2l2.4 .8-.5 .9zM101.5 210.4l.6 2.5zM101.5 210.4l.6 2.5-1 .1zM127.9 212.1l-.6 2.5zM127.9 212.1l-.6 2.5-.9-.5z"/>
<path d="M201.5 208l.6 2.4zM201.5 208h1.1l-.5 2.4zM13.7 227l.5 2.5zM13.7 227h1l-.5 2.5zM146.4 224l-1.1 2.3zM144.5 225.7l1.9-1.7-1.1 2.3zM44.2 267.1l2.5-.5zM44.2 267.1l2.5-.5v1.1zM44.2 276.3l2.5-.5zM44.2 276.3l2.5-.5v1zM62 267.7l2.5-.6zM62 266.6l2.5 .5-2.5 .6z"/>
<path d="M74.1 276.8l2.5-.5zM74.1 275.8l2.5 .5-2.5 .5zM44.2 283.9l2.5-.5zM44.2 283.9l2.5-.5v1zM44.2 291.3l2.5-.5zM44.2 291.3l2.5-.5v1zM44.2 299.7l2.5-.6zM44.2 299.7l2.5-.6v1.1zM81.5 284.4l2.5-.5zM81.5 283.4l2.5 .5-2.5 .5zM101 291.8l2.5-.5zM101 290.8l2.5 .5-2.5 .5z"/>
<path d="M44.2 307.8l2.5-.5zM44.2 307.8l2.5-.5v.9zM107.7 300.2l2.5-.5zM107.7 299.1l2.5 .6-2.5 .5zM117.7 308.2l2.5-.4zM117.7 307.3l2.5 .5-2.5 .4zM239.7 315.3l.5 2.5zM239.7 315.3h1l-.5 2.5z"/>
</g>
<!-- layer: Break Line (ANSI) -->
<path d="M319.8 108.5l2.3-1.2-1.6 2zM322.1 107.3l-5.2 4.2h-2.5M273.4 317.1v19.6M273.4 336.7h14.1v5.1h-14.1zM279.8 336.7v5.1M273.4 341.8v.6" fill="none" stroke="#000" stroke-width=".33"/>
<path d="M322.1 107.3l-1.6 2zM319.8 108.5l2.3-1.2-1.6 2z" fill="#000" stroke="#000" stroke-width=".33"/>
<g font-size="7.7">
<text x="444.7" y="407.6">MBS INLINE D TAB.ipt</text>
<text x="458.9" y="424.8">J005483</text>
<text x="524.7" y="424.7">A</text>
</g>
<g font-size="6.3">
<text x="463.4" y="82.2">E</text>
<text x="301.9" y="217.1">SECTION E-E</text>
<text x="458.4" y="217.5">E</text>
</g>
<text font-size="4.4" x="417.8" y="423.5">C</text>
<g font-size="4.2">
<text x="68.7" y="5.3">4</text>
<text x="208.4" y="5.3">3</text>
<text x="348.1" y="5.3">2</text>
<text x="487.8" y="5.3">1</text>
<text x="2.5" y="55.5">D</text>
<text x="553.5" y="55.5">D</text>
<text x="2.8" y="163.4">C</text>
<text x="553.5" y="163.4">C</text>
<text x="2.9" y="271.4">B</text>
<text x="553.5" y="271.4">B</text>
<text x="2.8" y="379.3">A</text>
<text x="553.5" y="379.3">A</text>
<text x="68.7" y="429.5">4</text>
<text x="208.4" y="429.6">3</text>
<text x="348.1" y="429.6">2</text>
<text x="487.8" y="429.5">1</text>
</g>
<g font-size="3.5">
<text x="130.5" y="21.3">.866</text>
<text x="110.7" y="27.6">.392</text>
<text x="97.8" y="33">.325</text>
<text x="89.1" y="38.6">.308</text>
<text x="78.9" y="43.7">.278</text>
<text x="70.4" y="49.7">.239</text>
<text x="62.8" y="55.4">.197</text>
<text x="54.5" y="60.5">.159</text>
<text x="50.9" y="68.1">.100</text>
<text x="480" y="71.2">.192</text>
<text x="48.3" y="75.9">.075</text>
<text x="34.6" y="83.8">.045</text>
<text x="127.1" y="90.9">11.43°</text>
<text x="421" y="101.1">R.10</text>
<text x="473.9" y="100.2">R.100</text>
<text x="123.7" y="104">.060</text>
<text x="133.3" y="107.1">2X .090</text>
<text x="148" y="106.9">.100</text>
<text x="280.9" y="112.8">CHAMFER .015 X 45°</text>
<text x="34.6" y="118.9">.448</text>
<text x="155.6" y="120.5">.223</text>
<text x="26.8" y="131.1">.498</text>
<text x="164.7" y="127.6">.262</text>
<text x="518.9" y="128.4">.300</text>
<text x="174.1" y="134.2">.296</text>
<text x="18.5" y="139.1">.607</text>
<text x="182.1" y="141.2">.368</text>
<text x="10.9" y="149.6">.654</text>
<text x="190.3" y="149.6">.398</text>
<text x="509" y="144.9">R.100</text>
<text x="198.7" y="157.6">.560</text>
<text x="523.7" y="165.4">(.030)</text>
<text x="79.8" y="168.4">5X R.030</text>
<text x="348.6" y="173.8">R.312</text>
<text x="473.5" y="168">R.263</text>
<text x="395.9" y="179.6">123.50°</text>
<text x="134.2" y="183.7">3 ⌀.065 THRU</text>
<text x="280" y="180.7">.010</text>
<text x="136" y="188.3">R.325</text>
<text x="403.8" y="188.1">R.015</text>
<text x="509.2" y="199.2">R.015</text>
<text x="235.9" y="209.6">1.088</text>
<text x="120.6" y="219.6">R.094</text>
<text x="86.7" y="224.9">R.047</text>
<text x="124.6" y="235.7">146.50°</text>
<text x="50.2" y="268.4">.100</text>
<text x="58.3" y="277.6">.159</text>
<text x="61.7" y="285.2">.196</text>
<text x="68.8" y="292.5">.292</text>
<text x="73.8" y="300.9">.325</text>
<text x="76.6" y="309.1">.374</text>
<text x="280.3" y="340.5">.005</text>
<text x="354.5" y="381.6">(UNLESS SPECIFIED OTHERWISE)</text>
<text x="352.5" y="390">[SECONDARY UNITS]: MILLIMETERS</text>
<text x="361.1" y="385.8">PRIMARY UNITS: INCHES</text>
<text x="362.3" y="394.1">PRIMARY TOLERANCES:</text>
<text x="361.9" y="397.9">X.X</text>
<text x="386.7" y="398">± 0.020</text>
<text x="361.9" y="402.1">X.XX</text>
<text x="361.9" y="406.3">X.XXX</text>
<text x="386.7" y="402.1">± 0.010</text>
<text x="386.7" y="406.3">± 0.005</text>
<text x="361.9" y="410.5">X.XXXX</text>
<text x="384.7" y="410.5">± 0.0005</text>
<text x="358.4" y="419.7">- DO NOT SCALE DRAWING -</text>
<text x="361.9" y="414.6">ANGULAR</text>
<text x="383.8" y="414.7">± 0.5 DEG</text>
<text x="415.5" y="418.4">SIZE</text>
<text x="461.6" y="418.3">PART NUMBER</text>
<text x="523.9" y="418.3">REV</text>
<text x="537.8" y="418.4">SHEET</text>
<text x="352" y="424.2">THIRD ANGLE PROJECTION:</text>
<text x="536.7" y="423.2">2 OF 2</text>
</g>
<g font-size="3.3">
<text x="273.9" y="340.5">⏥</text>
<text x="286.5" y="381.1">NOTICE:</text>
<text x="286.5" y="385">INFORMATION CONTAINED IN THIS</text>
<text x="286.5" y="389">DOCUMENT OR ANY REPRODUCTION</text>
<text x="286.5" y="392.9">THEREOF, IS PROPRIETARY</text>
<text x="286.5" y="396.9">INFORMATION AND PROPERTY OF</text>
<text x="286.5" y="400.9">HOWARD HUGHES MEDICAL INSTITUTE.</text>
<text x="286.5" y="404.9">IT SHALL NOT BE DISCLOSED, COPIED,</text>
<text x="286.5" y="408.9">DUPLICATED OR USED FOR</text>
<text x="286.5" y="412.8">MANUFACTURE, PRODUCTION OR</text>
<text x="286.5" y="416.8">PROCUREMENT, WITHOUT THE EXPRESS</text>
<text x="286.5" y="420.8">WRITTEN PERMISSION OF HOWARD</text>
<text x="286.5" y="424.8">HUGHES MEDICAL INSTITUTE.</text>
</g>
</svg>
